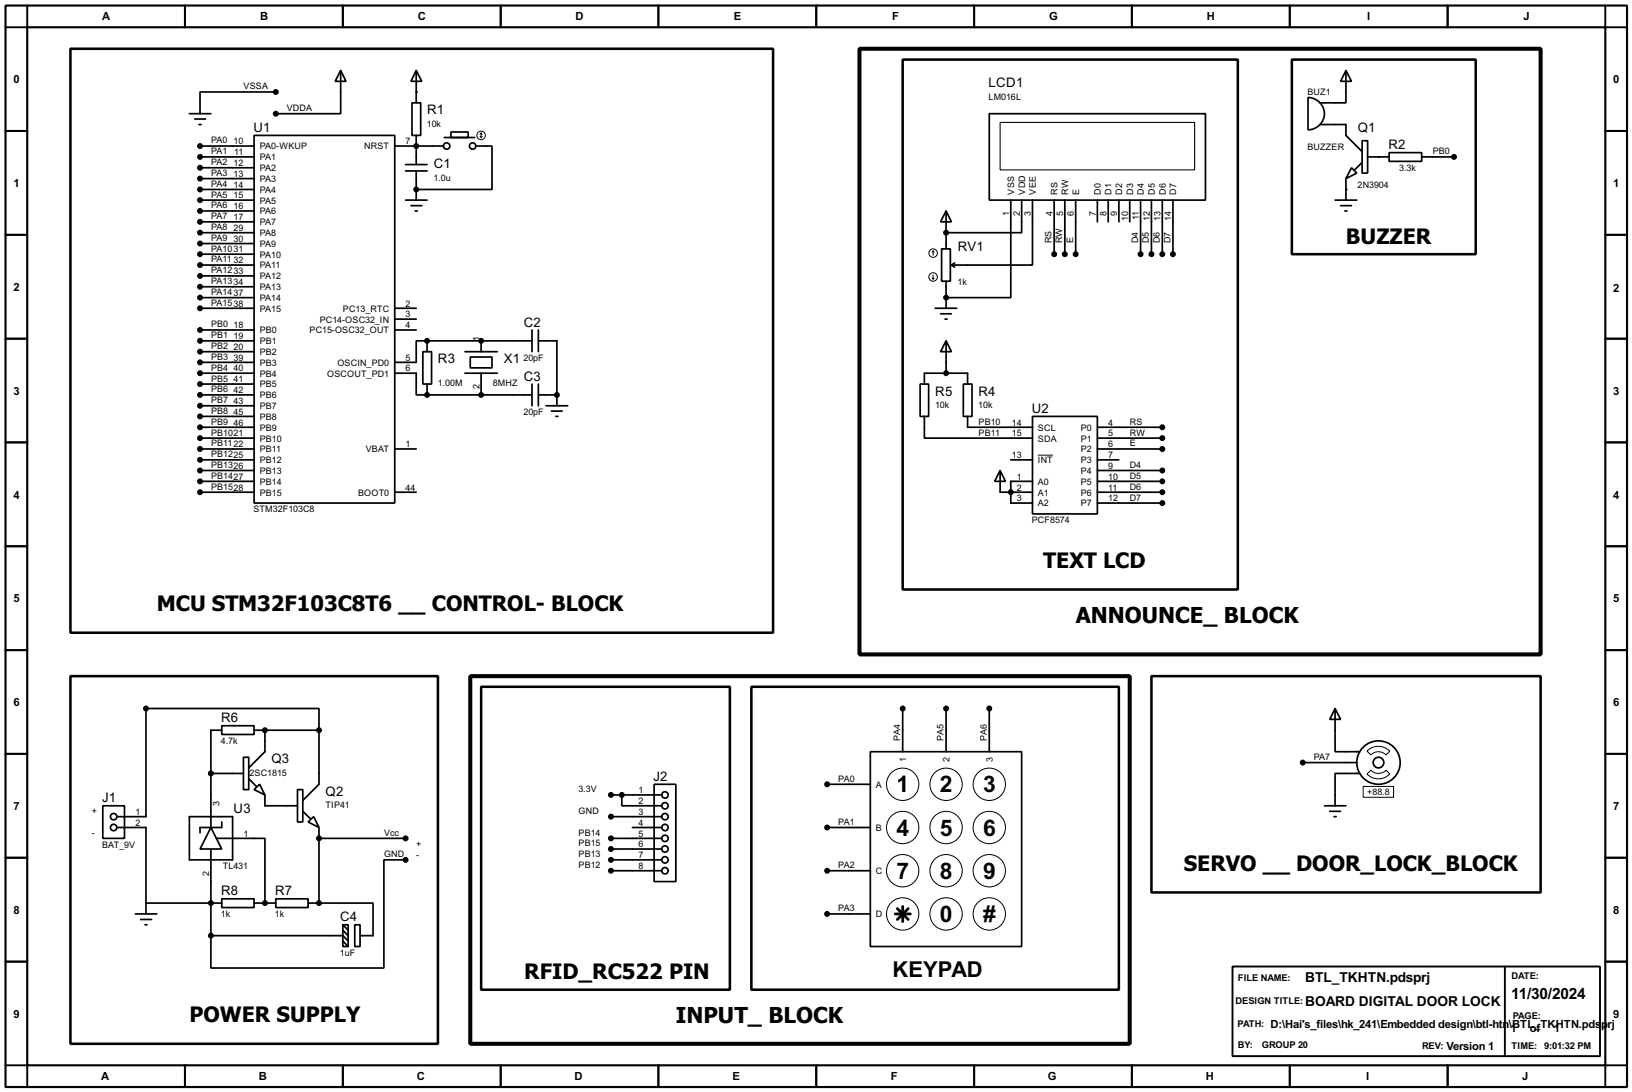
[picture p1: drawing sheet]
<svg xmlns="http://www.w3.org/2000/svg" width="383mm" height="256mm" viewBox="0 0 383 256" stroke-linecap="round" stroke-linejoin="round" font-family="sans-serif">
<g fill="#000">
<circle cx="97.8" cy="21.6" r=".2"/>
<circle cx="97.8" cy="34.3" r=".2"/>
<circle cx="323.9" cy="36.9" r=".2"/>
<circle cx="97.8" cy="44.5" r=".2"/>
<circle cx="222.3" cy="54.7" r=".2"/>
<circle cx="316.3" cy="44.5" r=".2"/>
<circle cx="222.3" cy="69.9" r=".2"/>
<circle cx="100.4" cy="92.8" r=".2"/>
<circle cx="100.4" cy="80.1" r=".2"/>
<circle cx="113.1" cy="80.1" r=".2"/>
<circle cx="130.9" cy="92.8" r=".2"/>
<circle cx="237.5" cy="115.6" r=".2"/>
<circle cx="62.3" cy="171.5" r=".2"/>
<circle cx="75" cy="196.9" r=".2"/>
<circle cx="49.6" cy="212.1" r=".2"/>
<circle cx="62.3" cy="212.1" r=".2"/>
<circle cx="75" cy="212.1" r=".2"/>
</g>
<g fill="none" stroke="#000" stroke-width=".4">
<path d="M80.1 16.6l1.2 2.5h-2.5zM80.1 16.6v10.1h-15.3M97.8 16.6l1.3 2.5h-2.5zM97.8 16.6v7.6M316.3 16.6l1.3 2.5h-2.6zM316.3 16.6v7.6h-6.1M44.5 26.7h5.1M45.8 28h2.5M46.8 29.3h.5M47 34.3h12.7M47 36.9h12.7M47 39.4h12.7"/>
<path d="M59.7 31.8h33.1v86.4h-33.1zM64.8 21.6h-17.8v5.1M92.8 34.3h11.4M95.3 38.7h5.1M96.8 24.2h2.1v7.6h-2.1zM97.8 31.8v6.9M104.4 32.3h7.2M106 31h4v1.3h-4zM111.8 34.3h3.8v10.2h-17.8M232.5 26.7h50.8v20.3h-50.8zM307.4 22.9a3.8 3.8 0 0 1 3.8 3.8 3.8 3.8 0 0 1-3.8 3.8zM310.2 29.3h6.1v2.5l3.8 3.8"/>
<path d="M317.6 39.4l1.2 1.3-2.5 1.3zM320.1 33.1h1.3v7.6h-1.3zM320.1 38.2l-1.8 1.7M321.4 36.9h5M326.4 35.9h7.7v2h-7.7zM334.1 36.9h7.6M47 42h12.7M47 44.5h12.7M47 47h12.7M47 49.6h12.7M47 52.1h12.7M47 54.7h12.7"/>
<path d="M47 57.2h12.7M47 59.7h12.7M95.3 47h5.1M95.3 40.2h5.1M96.6 48.3h2.5M97.6 49.6h.5M97.8 40.2v6.8M221.3 58.5h2v7.6h-2zM222.3 49.6l1.3 2.5h-2.6zM222.3 49.6v8.9M237.5 47v22.9h-15.2M240.1 47v7.7h-17.8"/>
<path d="M242.6 47v15.3h-19M247.7 47v12.7M250.2 47v12.7M252.8 47v12.7M257.9 47v5.1M260.4 47v5.1M262.9 47v5.1M265.5 47v5.1M268 47v12.7M270.6 47v12.7M273.1 47v12.7M275.6 47v12.7"/>
<path d="M313.7 47h5.1M315 48.3h2.6M316 49.6h.5M316.3 42v5M47 62.3h12.7M47 64.8h12.7M47 67.4h12.7M47 69.9h12.7M47 72.4h12.7M47 77.5h12.7M92.8 72.4h5M92.8 77.5h5"/>
<path d="M92.8 75h5M125 77.5v5.1M126.5 77.5v5.1M219.8 72.4h5M221 73.7h2.6M222.1 75h.5M222.3 66.1v6.3M223.6 62.3l.7 .5M224.3 61.8l-.7 .5M47 80.1h12.7M47 82.6h12.7M47 85.1h12.7"/>
<path d="M47 87.7h12.7M47 90.2h12.7M47 92.8h12.7M47 95.3h12.7M47 97.8h12.7M92.8 87.7h5v5.1h2.6M99.4 82.6h2v7.6h-2zM100.4 80.1h-2.6v5h-5M100.4 80.1h24.6M100.4 92.8h24.6M100.4 80.1v2.5M100.4 90.2v2.6"/>
<path d="M109.3 82.6h7.6M109.3 87.7h7.6M110.5 83.9h5.1v2.5h-5.1zM113.1 80.1v2.5M113.1 87.7v5.1M125 90.2v5.1M126.5 80.1h4.4v15.2M126.5 92.8h4.4M126.5 90.2v5.1M128.3 95.3h5.1M129.6 96.6h2.5M130.6 97.8h.5"/>
<path d="M216.2 90.2h2v7.6h-2zM217.2 97.8v5.1h25.4M217.2 90.2v-2.5h10.2v2.5M222.3 80.1l1.3 2.5h-2.6zM222.3 80.1v7.6M226.4 90.2h2v7.6h-2zM227.4 97.8v2.6h15.2M242.6 97.8h15.3v22.9h-15.3zM47 100.4h12.7M47 102.9h12.7M47 105.5h12.7M47 108h12.7"/>
<path d="M47 110.5h12.7M47 113.1h12.7M47 115.6h12.7M92.8 105.5h5M92.8 115.6h5M235 110.5l1.3 2.6h-2.6zM235 110.5v5.1h7.6M237.5 108h5.1M242.6 113.1h-5.1v5.1h5.1M257.9 100.4h15.2M257.9 102.9h15.2M257.9 105.5h15.2"/>
<path d="M257.9 108h5M257.9 110.5h15.2M257.9 113.1h15.2M257.9 115.6h15.2M257.9 118.2h15.2M52.1 170.5h7.6v2h-7.6zM52.1 171.5h-2.5v22.9M57.2 177.9h1.3v7.6h-1.3zM59.7 171.5h15.3M62.3 171.5v5.1l-3.8 3.8M75 171.5v-5.1h-40.7v25.4h-6.8M75 171.5v12.7l-3.8 3.8"/>
<path d="M204.5 176.6h35.6v45.7h-35.6zM212.1 166.4v10.2M222.3 166.4v10.2M232.5 166.4v10.2M306.1 179.1h12.7M313.7 166.4l1.3 2.6h-2.5zM313.7 166.4v10.2h5.9M24.2 189.3h5.1v7.6h-5.1zM27.5 194.4h6.8v17.7h17.8M44.5 191.8h10.2v10.2h-10.2zM49.6 194.4l2.5 5h-5.1zM49.6 181.7h7.6"/>
<path d="M49.6 199.4v20.4M50.9 196.9h11.4v15.2M52.1 193.1v1.3h-5.1v1.2M58.5 182.9l1.8 1.8M59.7 185.5l1.3-1.3 1.3 2.5zM62.3 186.7v2.6h7.6M69.9 185.5h1.3v7.6h-1.3zM71.2 190.6l1.8 1.7M72.4 193.1l1.3-1.3 1.3 2.6zM75 194.4v17.7M75 196.9h20.3M143.6 196.9h11.9"/>
<path d="M143.6 191.8h11.9M143.6 199.4h11.9M143.6 186.7h11.9M146.1 186.7v2.6h9.4M148.6 194.4h6.9M153.7 184.2h5.1v22.9h-5.1zM194.4 184.2h10.1M194.4 194.4h10.1M311.2 189.3h5.1M312.5 190.6h2.5M313.5 191.8h.5M319.6 181.7h-5.9v7.6"/>
<path d="M31.8 214.7h5.1M33.1 216h2.5M34.1 217.2h.5M34.3 212.1v2.6M49.6 219.8h31l1.2 1.2M52.1 211.1h7.6v2.1h-7.6zM59.7 212.1h5.1M64.8 211.1h7.6v2.1h-7.6zM72.4 212.1h2.6M75 212.1h12.7v7.7h-3.1M80.6 217.2h1.2v5.1h-1.2zM80.6 217.2l1.2 1.3"/>
<path d="M80.6 218.5l1.2 1.3M83.4 217.2h1.2v5.1h-1.2zM95.3 202h-5.1v25.4h-40.6v-7.6M143.6 204.5h11.9M143.6 202h11.9M194.4 204.5h10.1M194.4 214.7h10.1M80.6 221l1.2 1.3"/>
<circle cx="104.9" cy="34.3" r=".75"/>
<circle cx="111" cy="34.3" r=".75"/>
<circle cx="323.9" cy="179.1" r="5.1"/>
<circle cx="323.9" cy="179.1" r="1.25"/>
<circle cx="26.7" cy="191.8" r=".75"/>
<circle cx="26.7" cy="194.4" r=".75"/>
<circle cx="156.2" cy="191.8" r=".75"/>
<circle cx="156.2" cy="199.4" r=".75"/>
<circle cx="156.2" cy="186.7" r=".75"/>
<circle cx="156.2" cy="194.4" r=".75"/>
<circle cx="156.2" cy="189.3" r=".75"/>
<circle cx="156.2" cy="196.9" r=".75"/>
<circle cx="156.2" cy="202" r=".75"/>
<circle cx="156.2" cy="204.5" r=".75"/>
</g>
<g fill="#000" stroke="#000" stroke-width=".4">
<circle cx="47" cy="34.3" r=".5"/>
<circle cx="47" cy="36.9" r=".5"/>
<circle cx="47" cy="39.4" r=".5"/>
<circle cx="64.8" cy="21.6" r=".5"/>
<circle cx="64.8" cy="26.7" r=".5"/>
<circle cx="97.8" cy="34.3" r=".5"/>
<circle cx="341.6" cy="36.9" r=".5"/>
<circle cx="47" cy="54.7" r=".5"/>
<circle cx="47" cy="52.1" r=".5"/>
<circle cx="47" cy="57.2" r=".5"/>
<circle cx="47" cy="49.6" r=".5"/>
<circle cx="47" cy="47" r=".5"/>
<circle cx="47" cy="42" r=".5"/>
<circle cx="47" cy="44.5" r=".5"/>
<circle cx="47" cy="59.7" r=".5"/>
<circle cx="97.8" cy="44.5" r=".5"/>
<circle cx="222.3" cy="54.7" r=".5"/>
<circle cx="247.7" cy="59.7" r=".5"/>
<circle cx="250.2" cy="59.7" r=".5"/>
<circle cx="252.7" cy="59.7" r=".5"/>
<circle cx="268" cy="59.7" r=".5"/>
<circle cx="270.5" cy="59.7" r=".5"/>
<circle cx="273.1" cy="59.7" r=".5"/>
<circle cx="275.6" cy="59.7" r=".5"/>
<circle cx="47" cy="62.3" r=".5"/>
<circle cx="47" cy="67.4" r=".5"/>
<circle cx="47" cy="69.9" r=".5"/>
<circle cx="47" cy="72.4" r=".5"/>
<circle cx="47" cy="77.5" r=".5"/>
<circle cx="47" cy="64.8" r=".5"/>
<circle cx="222.3" cy="69.9" r=".5"/>
<circle cx="47" cy="95.3" r=".5"/>
<circle cx="47" cy="85.1" r=".5"/>
<circle cx="47" cy="87.7" r=".5"/>
<circle cx="47" cy="97.8" r=".5"/>
<circle cx="47" cy="92.8" r=".5"/>
<circle cx="47" cy="82.6" r=".5"/>
<circle cx="47" cy="80.1" r=".5"/>
<circle cx="47" cy="90.2" r=".5"/>
<circle cx="100.3" cy="92.8" r=".5"/>
<circle cx="100.3" cy="80.1" r=".5"/>
<circle cx="113" cy="92.8" r=".5"/>
<circle cx="113" cy="80.1" r=".5"/>
<circle cx="130.8" cy="92.8" r=".5"/>
<circle cx="222.3" cy="87.7" r=".5"/>
<circle cx="47" cy="110.5" r=".5"/>
<circle cx="47" cy="102.9" r=".5"/>
<circle cx="47" cy="115.6" r=".5"/>
<circle cx="47" cy="105.5" r=".5"/>
<circle cx="47" cy="108" r=".5"/>
<circle cx="47" cy="113.1" r=".5"/>
<circle cx="47" cy="100.4" r=".5"/>
<circle cx="237.5" cy="115.6" r=".5"/>
<circle cx="273.1" cy="102.9" r=".5"/>
<circle cx="273.1" cy="118.2" r=".5"/>
<circle cx="273.1" cy="110.5" r=".5"/>
<circle cx="273.1" cy="113.1" r=".5"/>
<circle cx="273.1" cy="105.5" r=".5"/>
<circle cx="273.1" cy="115.6" r=".5"/>
<circle cx="273.1" cy="100.4" r=".5"/>
<circle cx="34.3" cy="166.4" r=".5"/>
<circle cx="62.2" cy="171.5" r=".5"/>
<circle cx="74.9" cy="171.5" r=".5"/>
<circle cx="212.1" cy="166.4" r=".5"/>
<circle cx="222.3" cy="166.4" r=".5"/>
<circle cx="232.4" cy="166.4" r=".5"/>
<circle cx="306.1" cy="179.1" r=".5"/>
<circle cx="49.5" cy="181.7" r=".5"/>
<circle cx="74.9" cy="196.9" r=".5"/>
<circle cx="95.3" cy="196.9" r=".5"/>
<circle cx="143.5" cy="196.9" r=".5"/>
<circle cx="143.5" cy="199.4" r=".5"/>
<circle cx="143.5" cy="186.7" r=".5"/>
<circle cx="143.5" cy="191.8" r=".5"/>
<circle cx="146.1" cy="186.7" r=".5"/>
<circle cx="194.3" cy="194.4" r=".5"/>
<circle cx="194.3" cy="184.2" r=".5"/>
<circle cx="49.5" cy="212.1" r=".5"/>
<circle cx="49.5" cy="219.8" r=".5"/>
<circle cx="62.2" cy="212.1" r=".5"/>
<circle cx="74.9" cy="212.1" r=".5"/>
<circle cx="95.3" cy="202" r=".5"/>
<circle cx="143.5" cy="204.5" r=".5"/>
<circle cx="143.5" cy="202" r=".5"/>
<circle cx="194.3" cy="214.7" r=".5"/>
<circle cx="194.3" cy="204.5" r=".5"/>
</g>
<g fill="none" stroke="#000" stroke-width=".23">
<path d="M112.8 32.1l.3 .2M113.1 31.3v1M113.1 31.3l-.3 .3M113.1 31.3l.2 .3M113.3 32.1l-.2 .2M219.3 59l-.3 .2M219.3 59l.2 .2M219.3 59v1M219 65.3l.3 .3M219.3 64.6v1M219.5 65.3l-.2 .3M243.9 106.9h3.5"/>
<path d="M321.2 176.4a3.7 3.7 0 0 1 5.4 0l-.9 .9a2.54 2.54 0 0 0-3.6 0zM320.3 184.7h7.2v2.6h-7.2zM321.2 181.8l.9-.9a2.53 2.53 0 0 0 3.6 0l.9 .9a3.7 3.7 0 0 1-5.4 0z"/>
<circle cx="113" cy="31.8" r="1"/>
<circle cx="219.2" cy="59.5" r="1"/>
<circle cx="219.2" cy="65.1" r="1"/>
<circle cx="212.1" cy="184.2" r="3.8"/>
<circle cx="212.1" cy="194.4" r="3.8"/>
<circle cx="222.3" cy="194.4" r="3.8"/>
<circle cx="222.3" cy="184.2" r="3.8"/>
<circle cx="232.4" cy="184.2" r="3.8"/>
<circle cx="232.4" cy="194.4" r="3.8"/>
<circle cx="212.1" cy="214.7" r="3.8"/>
<circle cx="212.1" cy="204.5" r="3.8"/>
<circle cx="222.3" cy="214.7" r="3.8"/>
<circle cx="222.3" cy="204.5" r="3.8"/>
<circle cx="232.4" cy="204.5" r="3.8"/>
<circle cx="232.4" cy="214.7" r="3.8"/>
</g>
<path d="M210.4 214.7h3.5M210.9 213.4l2.5 2.6M212.1 212.9v3.6M213.4 213.4l-2.5 2.6" fill="none" stroke="#000" stroke-width=".65"/>
<path d="M235 28.8h45.7v11.1h-45.7z" fill="none" stroke="#000" stroke-width=".25"/>
<path d="M16.6 11.5h165.1v137.1h-165.1zM212.1 14h78.8v124.5h-78.8zM303.6 14h43.2v45.7h-43.2zM16.6 158.8h86.3v86.4h-86.3zM270.6 158.8h91.4v50.8h-91.4zM113.1 161.3h58.4v71.2h-58.4zM176.6 161.3h86.3v71.2h-86.3z" fill="none" stroke="#000" stroke-width=".6"/>
<g fill="none" stroke="#000" stroke-width=".45">
<path d="M6.4 1.3v5.1h-5.1M43.5 1.3v5.1M80.6 1.3v5.1M117.7 1.3v5.1M154.7 1.3v5.1M191.8 1.3v5.1M228.9 1.3v5.1M266 1.3v5.1M303.1 1.3v5.1M340.2 1.3v5.1M377.2 1.3v5.1h5.1M1.3 30.8h5.1"/>
<path d="M377.2 30.8h5.1M1.3 55.2h5.1M377.2 55.2h5.1M1.3 79.6h5.1M377.2 79.6h5.1M1.3 103.9h5.1M377.2 103.9h5.1M1.3 128.3h5.1M377.2 128.3h5.1M1.3 152.7h5.1M377.2 152.7h5.1M1.3 177.1h5.1"/>
<path d="M377.2 177.1h5.1M1.3 201.5h5.1M377.2 201.5h5.1M1.3 225.9h5.1M289.6 227h86.4v21.1h-86.4zM353.6 227v21.1M377.2 225.9h5.1M1.3 250.2h5.1v5.1M43.5 250.2v5.1M80.6 250.2v5.1M117.7 250.2v5.1M154.7 250.2v5.1"/>
<path d="M191.8 250.2v5.1M228.9 250.2v5.1M266 250.2v5.1M303.1 250.2v5.1M340.2 250.2v5.1M382.3 250.2h-5.1v5.1"/>
</g>
<path d="M1.3 1.3h381v254h-381zM6.4 6.4h370.8v243.8h-370.8z" fill="none" stroke="#000" stroke-width=".5"/>
<path d="M202 11.5h160v142.2h-160zM110.5 158.8h155v86.4h-155z" fill="none" stroke="#000" stroke-width=".95"/>
<g font-size="6.3">
<text x="252.8" y="146.3">ANNOUNCE_ BLOCK</text>
<text x="158.8" y="240.3">INPUT_ BLOCK</text>
</g>
<g font-size="6.1">
<text x="316.3" y="57.2">BUZZER</text>
<text x="245.2" y="133.4">TEXT LCD</text>
<text x="36.9" y="143.6">MCU STM32F103C8T6 __ CONTROL- BLOCK</text>
<text x="278.2" y="204.5">SERVO __ DOOR_LOCK_BLOCK</text>
<text x="123.2" y="229.9">RFID_RC522 PIN</text>
<text x="44.5" y="240.1">POWER SUPPLY</text>
</g>
<g font-size="6">
<text x="210.7" y="186.1">1</text>
<text x="220.9" y="186.1">2</text>
<text x="231" y="186.1">3</text>
<text x="210.7" y="196.3">4</text>
<text x="220.9" y="196.3">5</text>
<text x="231" y="196.3">6</text>
<text x="210.7" y="206.4">7</text>
<text x="220.9" y="206.4">8</text>
<text x="231" y="206.4">9</text>
<text x="220.9" y="216.6">0</text>
<text x="231" y="216.6">#</text>
</g>
<text font-size="5.8" x="209.7" y="229.6">KEYPAD</text>
<text font-size="4.1" x="355.1" y="234.6">11/30/2024</text>
<g font-size="3.6">
<text x="306.7" y="230.6">BTL_TKHTN.pdsprj</text>
<text x="306.7" y="236.3">BOARD DIGITAL DOOR LOCK</text>
</g>
<g font-size="3.5">
<text x="232.3" y="20.5">LCD1</text>
<text x="100.4" y="26.8">R1</text>
<text x="59.6" y="31">U1</text>
<text x="319.1" y="31">Q1</text>
<text x="326.3" y="35">R2</text>
<text x="101.9" y="39.5">C1</text>
<text x="225.1" y="58.9">RV1</text>
<text x="123.1" y="76.7">C2</text>
<text x="102.9" y="85.3">R3</text>
<text x="118.4" y="85.3">X1</text>
<text x="123.1" y="89.4">C3</text>
<text x="219.8" y="92.9">R5</text>
<text x="229.9" y="92.9">R4</text>
<text x="242.5" y="97">U2</text>
<text x="52" y="169.7">R6</text>
<text x="63.8" y="179.3">Q3</text>
<text x="153.6" y="183.4">J2</text>
<text x="24" y="188.5">J1</text>
<text x="54.9" y="191">U3</text>
<text x="76.5" y="186.9">Q2</text>
<text x="52" y="210.3">R8</text>
<text x="64.7" y="210.3">R7</text>
<text x="79.9" y="216.4">C4</text>
</g>
<g font-size="3">
<text x="24" y="4.6">A</text>
<text x="61.1" y="4.6">B</text>
<text x="98.2" y="4.6">C</text>
<text x="135.2" y="4.6">D</text>
<text x="172.4" y="4.6">E</text>
<text x="209.6" y="4.6">F</text>
<text x="246.5" y="4.6">G</text>
<text x="283.6" y="4.6">H</text>
<text x="321.2" y="4.6">I</text>
<text x="358" y="4.6">J</text>
<text x="3.2" y="19.5">0</text>
<text x="379.1" y="19.5">0</text>
<text x="3.2" y="44">1</text>
<text x="379.1" y="44">1</text>
<text x="3.2" y="68.4">2</text>
<text x="379.1" y="68.6">2</text>
<text x="3.2" y="92.7">3</text>
<text x="379.1" y="92.7">3</text>
<text x="3.2" y="117.1">4</text>
<text x="379.1" y="117.1">4</text>
<text x="3.2" y="141.5">5</text>
<text x="379.1" y="141.5">5</text>
<text x="3.2" y="165.9">6</text>
<text x="379.1" y="165.9">6</text>
<text x="3.2" y="190.3">7</text>
<text x="379.1" y="190.3">7</text>
<text x="3.2" y="214.7">8</text>
<text x="379.1" y="214.7">8</text>
<text x="3.2" y="239.1">9</text>
<text x="379.1" y="239.1">9</text>
<text x="298.5" y="241.5">D:\Hai's_files\hk_241\Embedded design\btl-htn\BTL_TKHTN.pds</text>
<text x="355" y="242.5">1</text>
<text x="359.5" y="242.5">of</text>
<text x="365.1" y="242.5">1</text>
<text x="376.2" y="241.5">p</text>
<text x="377.8" y="241.5">rj</text>
<text x="339.9" y="246.5">Version 1</text>
<text x="23.8" y="253.8">A</text>
<text x="60.8" y="253.8">B</text>
<text x="97.9" y="253.8">C</text>
<text x="135" y="253.8">D</text>
<text x="172.1" y="253.8">E</text>
<text x="209.3" y="253.8">F</text>
<text x="246.2" y="253.8">G</text>
<text x="283.3" y="253.8">H</text>
<text x="321" y="253.8">I</text>
<text x="357.7" y="253.8">J</text>
</g>
<g font-size="2.5">
<text x="290.9" y="230.4">FILE NAME:</text>
<text x="355.1" y="229.9">DATE:</text>
<text x="290.3" y="235.9">DESIGN TITLE:</text>
<text x="355.4" y="239.3">PAGE:</text>
<text x="290.8" y="241.3">PATH:</text>
<text x="290.9" y="246.1">BY:</text>
<text x="296.5" y="246.1">GROUP 20</text>
<text x="334.1" y="246.3">REV:</text>
<text x="355.2" y="246.3">TIME: 9:01:32 PM</text>
</g>
<g font-size="2.4">
<text x="57.2" y="21">VSSA</text>
<text x="232.3" y="23.4">LM016L</text>
<text x="307.2" y="22.3">BUZ1</text>
<text x="67.4" y="26.1">VDDA</text>
<text x="100.3" y="29.7">10k</text>
<text x="49.6" y="33.7">PA0</text>
<text x="54.9" y="33.9">10</text>
<text x="61" y="35.1">PA0-WKUP</text>
<text x="85.6" y="35.1">NRST</text>
<text x="95.3" y="33.9">7</text>
<text x="307.2" y="35.3">BUZZER</text>
<text x="49.6" y="36.3">PA1</text>
<text x="49.6" y="38.8">PA2</text>
<text x="49.6" y="41.3">PA3</text>
<text x="54.9" y="39">12</text>
<text x="54.9" y="41.6">13</text>
<text x="55.1" y="36.4">11</text>
<text x="61" y="40.2">PA2</text>
<text x="61" y="37.7">PA1</text>
<text x="328.8" y="40.1">3.3k</text>
<text x="336.6" y="36.3">PB0</text>
<text x="49.6" y="43.9">PA4</text>
<text x="49.6" y="46.4">PA5</text>
<text x="54.9" y="44.1">14</text>
<text x="54.9" y="46.6">15</text>
<text x="61" y="42.7">PA3</text>
<text x="61" y="45.3">PA4</text>
<text x="61" y="47.8">PA5</text>
<text x="101.9" y="42.4">1.0u</text>
<text x="238.3" y="45.7" transform="rotate(-90 238.3 45.7)">VSS</text>
<text x="240.9" y="45.7" transform="rotate(-90 240.9 45.7)">VDD</text>
<text x="243.4" y="45.7" transform="rotate(-90 243.4 45.7)">VEE</text>
<text x="248.5" y="45.7" transform="rotate(-90 248.5 45.7)">RS</text>
<text x="251" y="45.7" transform="rotate(-90 251 45.7)">RW</text>
<text x="253.6" y="45.7" transform="rotate(-90 253.6 45.7)">E</text>
<text x="258.7" y="45.7" transform="rotate(-90 258.7 45.7)">D0</text>
<text x="261.2" y="45.7" transform="rotate(-90 261.2 45.7)">D1</text>
<text x="263.7" y="45.7" transform="rotate(-90 263.7 45.7)">D2</text>
<text x="266.3" y="45.7" transform="rotate(-90 266.3 45.7)">D3</text>
<text x="268.8" y="45.7" transform="rotate(-90 268.8 45.7)">D4</text>
<text x="271.4" y="45.7" transform="rotate(-90 271.4 45.7)">D5</text>
<text x="273.9" y="45.7" transform="rotate(-90 273.9 45.7)">D6</text>
<text x="276.4" y="45.7" transform="rotate(-90 276.4 45.7)">D7</text>
<text x="319" y="44.1">2N3904</text>
<text x="49.6" y="49">PA6</text>
<text x="49.6" y="51.5">PA7</text>
<text x="54.9" y="49.2">16</text>
<text x="54.9" y="51.7">17</text>
<text x="61" y="50.4">PA6</text>
<text x="61" y="52.9">PA7</text>
<text x="237.1" y="50.7" transform="rotate(-90 237.1 50.7)">1</text>
<text x="239.7" y="50.7" transform="rotate(-90 239.7 50.7)">2</text>
<text x="242.2" y="50.7" transform="rotate(-90 242.2 50.7)">3</text>
<text x="247.3" y="50.7" transform="rotate(-90 247.3 50.7)">4</text>
<text x="249.8" y="50.7" transform="rotate(-90 249.8 50.7)">5</text>
<text x="252.4" y="50.7" transform="rotate(-90 252.4 50.7)">6</text>
<text x="257.5" y="50.7" transform="rotate(-90 257.5 50.7)">7</text>
<text x="260" y="50.7" transform="rotate(-90 260 50.7)">8</text>
<text x="262.5" y="50.7" transform="rotate(-90 262.5 50.7)">9</text>
<text x="265.1" y="51.9" transform="rotate(-90 265.1 51.9)">10</text>
<text x="267.6" y="51.7" transform="rotate(-90 267.6 51.7)">11</text>
<text x="270.2" y="51.9" transform="rotate(-90 270.2 51.9)">12</text>
<text x="272.7" y="51.9" transform="rotate(-90 272.7 51.9)">13</text>
<text x="275.2" y="51.9" transform="rotate(-90 275.2 51.9)">14</text>
<text x="49.6" y="54">PA8</text>
<text x="49.6" y="56.6">PA9</text>
<text x="49.6" y="59.1">PA1031</text>
<text x="54.9" y="54.3">29</text>
<text x="54.9" y="56.8">30</text>
<text x="61" y="55.4">PA8</text>
<text x="61" y="58">PA9</text>
<text x="247.1" y="57.2" transform="rotate(-90 247.1 57.2)">RS</text>
<text x="249.6" y="57.2" transform="rotate(-90 249.6 57.2)">RW</text>
<text x="252.2" y="57.2" transform="rotate(-90 252.2 57.2)">E</text>
<text x="267.4" y="57.2" transform="rotate(-90 267.4 57.2)">D4</text>
<text x="270" y="57.2" transform="rotate(-90 270 57.2)">D5</text>
<text x="272.5" y="57.2" transform="rotate(-90 272.5 57.2)">D6</text>
<text x="275" y="57.2" transform="rotate(-90 275 57.2)">D7</text>
<text x="49.6" y="61.7">PA11</text>
<text x="49.6" y="64.2">PA1233</text>
<text x="54.9" y="61.9">32</text>
<text x="61" y="60.5">PA10</text>
<text x="61" y="63.1">PA11</text>
<text x="61" y="65.6">PA12</text>
<text x="49.6" y="66.7">PA1334</text>
<text x="49.6" y="69.3">PA1437</text>
<text x="49.6" y="71.8">PA1538</text>
<text x="61" y="68.1">PA13</text>
<text x="61" y="70.7">PA14</text>
<text x="95.3" y="72">2</text>
<text x="225" y="67">1k</text>
<text x="49.6" y="76.9">PB0</text>
<text x="54.9" y="77.1">18</text>
<text x="61" y="73.2">PA15</text>
<text x="75.1" y="75.8">PC14-OSC32_IN</text>
<text x="80.6" y="73.2">PC13_RTC</text>
<text x="95.3" y="74.6">3</text>
<text x="95.3" y="77.1">4</text>
<text x="49.6" y="79.5">PB1</text>
<text x="49.6" y="82">PB2</text>
<text x="54.9" y="79.7">19</text>
<text x="54.9" y="82.2">20</text>
<text x="61" y="78.3">PB0</text>
<text x="61" y="80.8">PB1</text>
<text x="61" y="83.4">PB2</text>
<text x="72.7" y="78.3">PC15-OSC32_OUT</text>
<text x="112.7" y="80.1" transform="rotate(-90 112.7 80.1)">1</text>
<text x="49.6" y="84.5">PB3</text>
<text x="49.6" y="87.1">PB4</text>
<text x="49.6" y="89.6">PB5</text>
<text x="54.9" y="84.7">39</text>
<text x="54.9" y="87.3">40</text>
<text x="54.9" y="89.8">41</text>
<text x="61" y="85.9">PB3</text>
<text x="61" y="88.5">PB4</text>
<text x="76.9" y="88.5">OSCOUT_PD1</text>
<text x="79.3" y="85.9">OSCIN_PD0</text>
<text x="95.3" y="84.7">5</text>
<text x="95.3" y="87.3">6</text>
<text x="123" y="84.8">20pF</text>
<text x="49.6" y="92.2">PB6</text>
<text x="49.6" y="94.7">PB7</text>
<text x="54.9" y="92.4">42</text>
<text x="54.9" y="94.9">43</text>
<text x="61" y="91">PB5</text>
<text x="61" y="93.6">PB6</text>
<text x="102.9" y="90.8">1.00M</text>
<text x="112.7" y="91.4" transform="rotate(-90 112.7 91.4)">2</text>
<text x="115.8" y="90.8">8MHZ</text>
<text x="219.7" y="95.8">10k</text>
<text x="229.9" y="95.8">10k</text>
<text x="49.6" y="97.2">PB8</text>
<text x="49.6" y="99.8">PB9</text>
<text x="54.9" y="97.4">45</text>
<text x="54.9" y="100">46</text>
<text x="61" y="98.6">PB8</text>
<text x="61" y="101.2">PB9</text>
<text x="61" y="96.1">PB7</text>
<text x="123" y="97.5">20pF</text>
<text x="229.9" y="99.8">PB10</text>
<text x="237.8" y="100">14</text>
<text x="243.9" y="101.2">SCL</text>
<text x="254" y="101.2">P0</text>
<text x="260.4" y="100">4</text>
<text x="265.5" y="99.8">RS</text>
<text x="49.6" y="102.3">PB1021</text>
<text x="49.6" y="104.9">PB1122</text>
<text x="49.6" y="107.4">PB1225</text>
<text x="61" y="103.7">PB10</text>
<text x="61" y="106.3">PB11</text>
<text x="85.9" y="106.3">VBAT</text>
<text x="95.3" y="105.1">1</text>
<text x="229.9" y="102.3">PB11</text>
<text x="237.8" y="102.5">15</text>
<text x="237.8" y="107.6">13</text>
<text x="243.9" y="103.7">SDA</text>
<text x="254" y="103.7">P1</text>
<text x="254" y="106.3">P2</text>
<text x="260.4" y="102.5">5</text>
<text x="260.4" y="105.1">6</text>
<text x="260.4" y="107.6">7</text>
<text x="265.5" y="102.3">RW</text>
<text x="265.5" y="104.9">E</text>
<text x="49.6" y="109.9">PB1326</text>
<text x="49.6" y="112.5">PB1427</text>
<text x="61" y="108.8">PB12</text>
<text x="61" y="111.3">PB13</text>
<text x="61" y="113.9">PB14</text>
<text x="238.9" y="112.7">1</text>
<text x="243.9" y="108.8">INT</text>
<text x="243.9" y="113.9">A0</text>
<text x="254" y="108.8">P3</text>
<text x="254" y="111.3">P4</text>
<text x="254" y="113.9">P5</text>
<text x="260.4" y="110.1">9</text>
<text x="260.4" y="112.7">10</text>
<text x="265.5" y="109.9">D4</text>
<text x="265.5" y="112.5">D5</text>
<text x="49.6" y="115">PB1528</text>
<text x="61" y="116.4">PB15</text>
<text x="84.1" y="116.4">BOOT0</text>
<text x="95.3" y="115.2">44</text>
<text x="238.9" y="115.2">2</text>
<text x="238.9" y="117.8">3</text>
<text x="243.9" y="116.4">A1</text>
<text x="243.9" y="119">A2</text>
<text x="254" y="116.4">P6</text>
<text x="254" y="119">P7</text>
<text x="260.4" y="115.2">11</text>
<text x="260.4" y="117.8">12</text>
<text x="265.5" y="115">D6</text>
<text x="265.5" y="117.6">D7</text>
<text x="59.5" y="120.4">STM32F103C8</text>
<text x="242.4" y="122.9">PCF8574</text>
<text x="211.5" y="174" transform="rotate(-90 211.5 174)">PA4</text>
<text x="221.7" y="174" transform="rotate(-90 221.7 174)">PA5</text>
<text x="231.9" y="174" transform="rotate(-90 231.9 174)">PA6</text>
<text x="51.9" y="174.7">4.7k</text>
<text x="212.9" y="179" transform="rotate(-90 212.9 179)">1</text>
<text x="223.1" y="179" transform="rotate(-90 223.1 179)">2</text>
<text x="233.3" y="179" transform="rotate(-90 233.3 179)">3</text>
<text x="308.7" y="178.5">PA7</text>
<text x="58.7" y="182.2">2SC1815</text>
<text x="196.9" y="183.6">PA0</text>
<text x="205.8" y="185">A</text>
<text x="21.6" y="191.3">+</text>
<text x="31.8" y="191.4">1</text>
<text x="51.6" y="189.3" transform="rotate(-90 51.6 189.3)">3</text>
<text x="76.5" y="189.8">TIP41</text>
<text x="135.9" y="186.1">3.3V</text>
<text x="135.9" y="191.2">GND</text>
<text x="150" y="186.3">1</text>
<text x="150" y="188.9">2</text>
<text x="150" y="191.4">3</text>
<text x="321.3" y="186.8">+88.8</text>
<text x="21.6" y="196.4">-</text>
<text x="31.8" y="194">2</text>
<text x="57.2" y="196.5">1</text>
<text x="90.2" y="196.3">Vcc</text>
<text x="135.9" y="196.3">PB14</text>
<text x="150" y="194">4</text>
<text x="150" y="196.5">5</text>
<text x="196.9" y="193.8">PA1</text>
<text x="205.8" y="195.2">B</text>
<text x="24" y="199.1">BAT_9V</text>
<text x="90.2" y="201.4">GND</text>
<text x="97.8" y="198.9">+</text>
<text x="97.8" y="201.4">-</text>
<text x="135.9" y="198.8">PB15</text>
<text x="135.9" y="201.4">PB13</text>
<text x="135.9" y="203.9">PB12</text>
<text x="150" y="199">6</text>
<text x="150" y="201.6">7</text>
<text x="196.9" y="203.9">PA2</text>
<text x="49.1" y="205.7" transform="rotate(-90 49.1 205.7)">2</text>
<text x="52.3" y="204.2">TL431</text>
<text x="150" y="204.1">8</text>
<text x="205.8" y="205.3">C</text>
<text x="51.9" y="215.4">1k</text>
<text x="64.6" y="215.4">1k</text>
<text x="196.9" y="214.1">PA3</text>
<text x="205.8" y="215.5">D</text>
<text x="79.9" y="224.5">1uF</text>
</g>
</svg>
